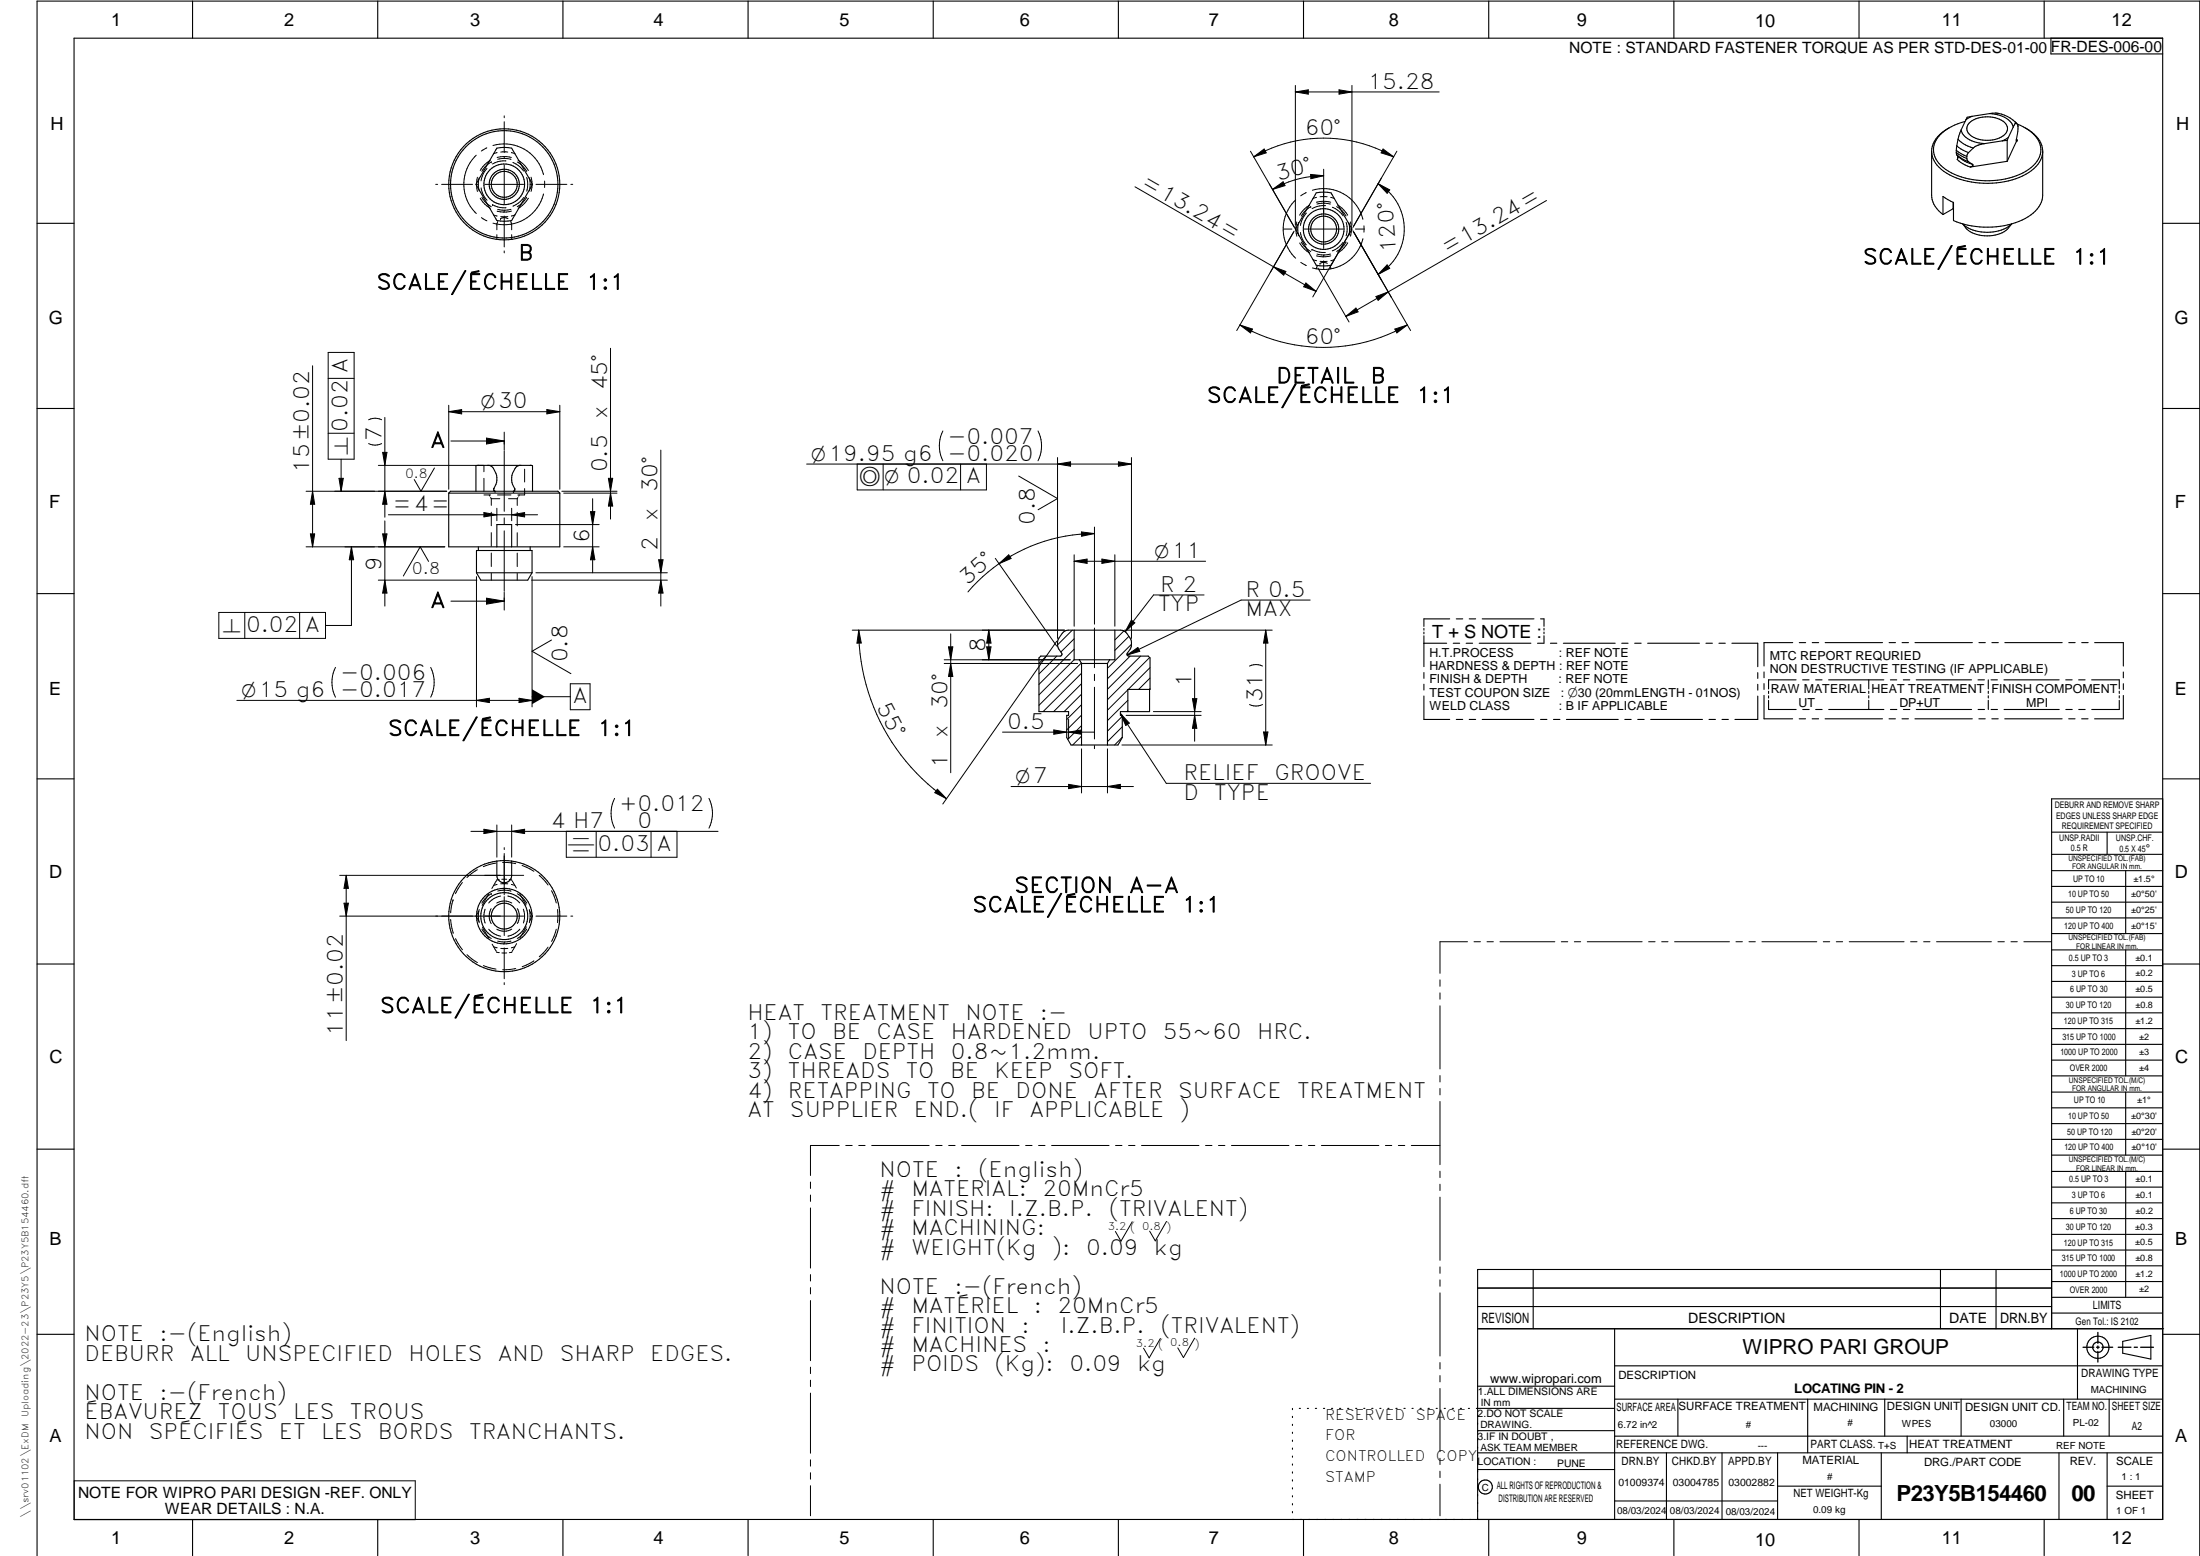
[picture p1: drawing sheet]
<svg xmlns="http://www.w3.org/2000/svg" width="594mm" height="420mm" viewBox="0 0 594 420" stroke-linecap="round" stroke-linejoin="round" font-family="sans-serif">
<g fill="none" stroke="#000" stroke-width=".3">
<path d="M20 10.3h564v400h-564zM52 .3v10M102 .3v10M152 .3v10M202 .3v10M252 .3v10M302 .3v10M352 .3v10M402 .3v10M452 .3v10M502 .3v10M552 .3v10"/>
<path d="M553.8 10.3v4.3h30.2M526.3 34.5l-.3 .2M528.4 39.4l1.1 .8 2.1 1M528.4 39.4l-.1 1.2M528.7 37.6l1.5 1.2 2.7 1.2M528.7 37.6l-.3 1.8M529.6 35.1l-.9 2.5M529.6 35.1a5.9 5.9 0 0 0 5.6 3.6l.7 .1M530.6 32.8a12.6 12.6 0 0 0-8.6 6l-.4 2.1M530.9 32.4l-1.3 2.7M531.8 33.2a7.7 7.7 0 0 1 9.8 .2 2.31 2.31 0 0 1-1.2 3.6 8 8 0 0 1-8.6-.8 2.05 2.05 0 0 1 0-3zM532.5 31.4l-1.6 1"/>
<path d="M532.5 31.4l-1.3 .3-.3 .7M532.9 40l-1.3 1.2M535.9 38.8l-1.8 .4-1.2 .8M537.3 30.7a6.8 6.8 0 0 1 6.2 3.2l.1 .4M537.3 30.7l-4.8 .7M539.7 30.6l-2.4 .1M539.7 30.6h.1M539.7 30.6l2.4 .9 2 1.4 .4 .4-.4 .2-.5 .8M540.7 38l-4.8 .8M542 37.9v5.7M542 37.9l-1.3 .1M542.3 37.1l-1.6 .9"/>
<path d="M542.3 37.1l-.3 .8M543.6 34.3l-1.3 2.8M544.2 32.9l.6 .7 .1 .5-.4 3.5M544.5 37.9h.1M544.5 37.6v.2M544.5 37.6l.2 .2M544.5 37.6h.1M544.5 38h.1M544.6 38h.1M544.6 37.9h.1M544.7 37.8h.1M544.7 37.8l-2.7 5.8"/>
<path d="M544.7 33.5a9 9 0 0 1 6.4 6.3 6.7 6.7 0 0 1-4.1 6.4 22.3 22.3 0 0 1-21.6-.4 5.9 5.9 0 0 1-2.6-7.9l1.3-1.7 1.3-1.1M546.9 34.5a8.2 8.2 0 0 1 4.7 6.1v12.1a8.2 8.2 0 0 1-5.5 6.7l-2.8 1.1M134.2 40a9.6 9.6 0 0 1 4 0l5.6 9.8-5.6 9.7a9.6 9.6 0 0 1-4 0l-5.7-9.7zM355.4 52.1l2-.2 2 .2 5.7 9.7-5.7 9.8-2 .2-2-.2-5.6-9.8zM521.6 40.9a7.6 7.6 0 0 0 4.9 6.3 23.3 23.3 0 0 0 21.3-.6 7.5 7.5 0 0 0 3.8-5.4M521.6 40.9v11.8a6.6 6.6 0 0 0 3.1 5.2M524.7 57.9v-4.9l2.8 1.7v4.9a24.2 24.2 0 0 0 15.8 .9M527.4 54.6v1.8M527.4 56.4l-2.7 1.5M527.5 56.3l-.1 .1M528.3 40.6v.6M528.3 41.2l.1 .6 .5 .4 2.7 1.5"/>
<path d="M528.3 40.6l1.2 .9 1.6 .7M528.3 41.2l1.2 .9 1.6 .7M528.5 41.9l2 1.6 2.1 .9M528.7 42.1h.1M528.7 42.5h.1M528.7 42.2l-.1 .8a6.3 6.3 0 0 0 3.4 2.1M531.1 42.8l.5 .9M531.1 42.2v.6M531.6 43.7l1 .7M531.6 41.2l-.5 1M532.6 44.4l.1 .4-.7 .3M542 43.6l-10 1.5"/>
<path d="M10 60.3h10M530 60.5a10.7 10.7 0 0 0 13.2 0M543.2 60.5a8.2 8.2 0 0 1-9.4 2.8l-2.2-1-1.6-1.8M584 60.3h10M10 110.3h10M584 110.3h10M121.2 133.2h30M121.2 133.2l.5-.5h29l.5 .5M121.2 133.2v14.5h30v-14.5M128.5 132.7v-6.9l.4-.1 14.9 .1v6.9M132.1 125.7a3.6 3.6 0 0 1 2.1 3.9l-.3 1.2-.6 1.2 .1 .4M133.4 131.9l-.1 .1"/>
<path d="M133.4 132.4v.1M133.4 132.5l.2 .2M133.7 132.7h.1M138.7 132.7h.1M139 131.9v.1M139 132.3l-.3 .4M139 132.3h.1M140.3 125.7a3.7 3.7 0 0 0-2.1 4.5l.8 2.1M128.7 154.7h15M128.7 154.7v-6h15v6M128.7 154.7l1.1 2h12.7l1.2-2M129.2 147.7v1"/>
<path d="M134.2 147.7v-6.1h4v6.1M143.2 147.7v1M10 160.3h10M287.1 170.7l.6-.4 .8-.1h14.1l.8 .1a3.9 3.9 0 0 1 1.8 2 3.4 3.4 0 0 1-.8 4.1l-.1 .4 .3 .3 5.5 .1 .5 .5v8.5h-6v6h-2.1v1h.6v6l-1.2 2h-12.7l-1.1-2v-6h.5v-1h-8v-14.5l.4-.5 5.5-.1 .3-.3-.1-.4a3.6 3.6 0 0 1 .1-5.4zM290.1 170.2v8h10.9v-8M291.5 178.2l.6 1M292.1 179.2h7M292.1 179.2v22M299.1 179.2v22M299.6 178.2l-.5 1M384.5 169.7v.5M384.5 170.7v.5"/>
<path d="M384.5 171.7v8.3M384.5 173.7h6.1M391.5 167.1h-7v2M392.4 173.7h1.8M393.2 167.1h1.8M395.9 173.7h1.8M396.7 167.1h1.8M399.4 173.7h14M400.3 167.1h13.9M415.2 173.7h1.7M416 167.1h.9v2M416.9 169.7v.4"/>
<path d="M416.9 170.7v.4M416.9 171.7v2M418.7 173.7h1.7M422.2 173.7h14M437.9 173.7h1.7M441.4 173.7h1.8M444.9 173.7h14M460.7 173.7h1.7M464.2 173.7h1.7M467.7 173.7h7v6.3M484.1 173.5h-7.8v6.3M485.9 173.5h1.7"/>
<path d="M489.4 173.5h1.7M492.9 173.5h15.5M510.1 173.5h1.7M513.6 173.5h1.8M517.1 173.5h15.5M534.4 173.5h1.7M537.9 173.5h1.7M541.4 173.5h15.5M558.6 173.5h1.8M562.1 173.5h1.8M565.6 173.5h7.8v6.4M584 160.3h10"/>
<path d="M310.4 186.2v6h-5.8M384.5 181.6v1.6M384.5 184.8v1.5M384.5 187.9v6.4h7M393.2 194.3h1.8M396.7 194.3h1.8M400.3 194.3h13.9M416 194.3h1.7M419.5 194.3h1.7M423 194.3h14M438.8 194.3h1.7M442.2 194.3h1.8"/>
<path d="M445.7 194.3h14M461.5 194.3h1.7M465 194.3h1.7M474.7 181.6v1.6M474.7 184.8v1.6M474.7 188v6.3h-6.2M476.3 181.4v1.6M476.3 184.6v1.6M476.3 187.8v6.3h7.8M477.6 189.1v2.5h7.4M477.6 186.7v.6M477.6 187.9v.6"/>
<path d="M485 183.6h-7.4v2.4M485.9 194.1h1.7M486.8 183.6h1.7M486.8 191.6h1.7M489.3 194.1h1.8M490.3 183.6h1.7M490.3 191.6h1.7M492.8 194.1h15.5M493.8 183.6h14.9M493.8 191.6h14.9M504.6 183.6v2.4M504.6 186.6v.6"/>
<path d="M504.6 187.9v.6M504.6 189.1v2.5M510.1 194.1h1.7M510.5 183.6h1.7M510.5 191.6h1.7M513.6 194.1h1.7M514 183.6h1.7M514 191.6h1.7M517.1 194.1h15.5M517.5 183.6h14.9M517.5 191.6h14.9M534.1 183.6h1.8"/>
<path d="M534.2 191.6h1.7M534.4 194.1h1.7M536.9 183.6v2.4M536.9 186.6v.6M536.9 187.9v.6M536.9 189.1v2.5M537.6 183.6h1.8M537.7 191.6h1.7M537.9 194.1h1.7M541.1 183.6h14.9M541.2 191.6h14.9M541.4 194.1h15.4"/>
<path d="M557.8 183.6h1.8M557.8 191.6h1.8M558.6 194.1h1.7M561.3 183.6h1.7M561.3 191.6h1.8M562.1 194.1h1.8M564.8 183.6h7.5v2.4M572.3 186.6v.6M572.3 187.9v.6M572.3 189.1v2.5h-7.5M573.4 181.5v1.5M573.4 184.6v1.6"/>
<path d="M573.4 187.8v6.3h-7.8M10 210.3h10M584 215.7h-30v143.1M584 210.3h10M134.2 232.5v3.9a2 2 0 0 0 2 2 2 2 0 0 0 2-2v-3.9M138.2 232.5a15 15 0 0 1 10.6 23 15 15 0 0 1-25.3 0 15 15 0 0 1 10.7-23M138.2 232.5l-2-.1-2 .1M554 230.7h30M554 224.7h30M554 235.1h30M554 239.4h30M569 224.7v6"/>
<path d="M574 235.1v17M554 243.6h30M554 247.9h30M554 252.1h30M554 256.5h30M574 256.5v34M10 260.3h10M554 260.8h30M554 265h30M554 269.3h30M554 273.5h30M554 277.7h30"/>
<path d="M584 260.3h10M554 282h30M554 286.3h30M554 290.5h30M554 294.9h30M554 299.1h30M574 294.9v17M10 310.3h10M554 303.4h30M554 307.7h30M554 311.9h30M554 316.3h30"/>
<path d="M574 316.3v34M584 310.3h10M554 320.5h30M554 324.8h30M554 329.1h30M554 333.3h30M554 337.5h30M399 358.8h185.3M399 352.8h155M399 347.8h155M414 342.8v16M436 358.8v51.5"/>
<path d="M524 342.8v16M539 342.8v16M554 342.8h-155v67.5M554 341.8h30M554 346.1h30M554 350.3h30M554 354.6h30M561 358.8v19M10 360.3h10M399 374.3h37M436 368.8h148M436 377.8h148"/>
<path d="M453.1 377.8v10M488.1 377.8v14.5M508.9 377.8v10M529.6 377.8v10M557.3 377.8v10M569.5 377.8v10M573.2 362.2l7.6-1.6v6.4l-7.6-1.6zM584 360.3h10M349 380.3v.3M349 382.4v.4M349 384.6v.3M349 386.7v.4"/>
<path d="M349 388.9v.3M349 391v.4M349 393.2v.3M349 395.3v.3M349 397.4v.4M349 399.6v.3M350.9 380.3h.3M353 380.3h.3M355.2 380.3h.3M357.4 380.3h.3M359.6 380.3h.3M361.7 380.3h.3"/>
<path d="M363.9 380.3h.3M366.1 380.3h.3M368.3 380.3h.3M370.4 380.3h.3M372.6 380.3h.3M374.8 380.3h.3M376.9 380.3h.4M379.1 380.3h.3M381.3 380.3h.3M383.4 380.3h.4M385.6 380.3h.4M387.8 380.3h.3"/>
<path d="M390 380.3h.3M392.1 380.3h.4M394.3 380.3h.4M396.5 380.3h.3M399 396.8h37M399 392.3h185M399 386.3h37M436 387.8h148M436 380.3h-37.3M450 392.3v18M465 392.3v18M480 392.3v18"/>
<path d="M508 392.3v18M515 387.8v4.5M556 392.3v18M569 392.3v18M52 410.3v9.8M102 410.3v9.8M152 410.3v9.8M202 410.3v9.8M252 410.3v9.8M302 410.3v9.8M349 401.7v.4M349 403.9v.3"/>
<path d="M349 406v.4M349 408.2v.3M352 410.3v9.8M402 410.3v9.8M436 405.3h44M452 410.3v9.8M480 401.3h28M502 410.3v9.8M552 410.3v9.8M569 401.3h15M10 420.1v-419.8h584v419.8"/>
<circle cx="136.2" cy="49.8" r="5.5"/>
<circle cx="136.2" cy="49.8" r="14.5"/>
<circle cx="136.2" cy="49.8" r="4.1"/>
<circle cx="136.2" cy="49.8" r="15"/>
<circle cx="136.2" cy="49.8" r="3.5"/>
<circle cx="357.4" cy="61.8" r="4.1"/>
<circle cx="357.4" cy="61.8" r="3.5"/>
<circle cx="357.4" cy="61.8" r="5.5"/>
<circle cx="136.2" cy="247.4" r="6.4"/>
<circle cx="136.2" cy="247.4" r="3.5"/>
<circle cx="136.2" cy="247.4" r="7.5"/>
<circle cx="566.5" cy="363.8" r="1.4"/>
<circle cx="566.5" cy="363.8" r="3"/>
<circle cx="401.1" cy="401.5" r="1.91"/>
</g>
<g fill="none" stroke="#000" stroke-width=".27">
<path d="M131.5 39.9l-1.5 .9M133.1 39.3a10.9 10.9 0 0 1 13.7 7.9M136.2 31.3v.5M136.2 32.9v8.3M349.8 24.8l3.5-.5v1.1zM349.8 23.1v37.7M349.8 24.8h38.8M361.6 24.3l3.5 .5-3.5 .6zM365.1 23.1v37.7M117.7 49.8h.5M119.2 49.8h8.4M128.6 41.9a10.9 10.9 0 0 0 0 15.8"/>
<path d="M128.7 49.8h.5M128.9 47.9l-.2 2.3 .2 1.5M129.4 48l-.2 2.2 .2 1.4M129.7 53.5l1.2 1.6 1.5 1.2M129.9 50.7l.6 1.9 1 1.5M130 58.8l1.5 .8M130.1 53.3l1.3 1.6 1.3 .9M130.9 49.8h10.5M131.5 45.5l-1 1.4-.6 1.9M132.4 43.3l-1.5 1.1-1.2 1.6M132.7 43.7h.1M132.7 43.7l-1.3 .9-1.3 1.7"/>
<path d="M133 55.3h.1M133 55.3l2.1 .7 1.5 .1M133.3 58.1l1 .2M134.2 41.2l-.9 .3M134.4 56.5l1.9 .3 1.7-.3M134.4 43l1.9-.2 1.7 .2M134.4 59.8l-.2 .6v1.7M135.2 59h.1M135.2 58.5h1.9M136.2 42.3v.5M136.2 44.5v10.5M136.2 56.8v.5"/>
<path d="M136.2 58.3v8.4M136.6 43.5h-1.5l-2.1 .8M137.1 41.1h-1.9M137.2 59l-1.3-.2-.7 .2M137.9 59.8a3.2 3.2 0 0 1 .3 2.3M138.1 41.2l.9 .3M138.1 42.5l-2.1-.2-1.8 .2M138.1 57l-2.1 .3-1.7-.3M138.5 43.9l1.4 .8 1.5 1.5M139 58.1l-.9 .2M139.7 43.8l1.5 1.1 1 1.4M139.9 43.3l1.8 1.4 1 1.3"/>
<path d="M141.4 53.3l-1.5 1.6-1.4 .8M142.2 47.9l.3 1.9-.3 1.8M142.2 53.3l-1 1.4-1.5 1.1M142.7 53.5l-1 1.4-1.8 1.4M142.9 48l.3 1.8M143.2 49.8h.5M143.2 49.8l-.3 1.8M143.4 47.8l.3 2M143.7 49.8l-.3 1.9M144.7 49.8h8.4M146.8 52.4a10.9 10.9 0 0 1-13.7 7.9M147.1 48.9v1.7"/>
<path d="M154.2 49.8h.5M306.5 50.4l48.9 28.3M337.7 40.8l12 20.9M338.5 42.4l2.9-2.2 .5 1.1zM343.6 51.2l2.9-2.1 .5 1zM349.9 54a10.8 10.8 0 0 0 0 15.7M350.2 59.9l-.3 2.4 .3 1.5M352.7 52l-1.5 .9M352.8 57.5l-1 1.5-.6 1.9M353.7 55.4l-1.5 1.1-1.3 1.6M353.9 47.1l3.5 .4-3.4 .8zM353.9 55.8h.1"/>
<path d="M353.9 55.8l-1.2 .9-1.3 1.7M354.4 51.4a10.9 10.9 0 0 1 13.6 7.8M355.5 53.3l-.9 .3M355.5 54.6l1.7-.2 2.1 .2M356.5 53.1h1.9M357.4 47.5a27.5 27.5 0 0 0-13.8 3.7M357.4 45.7v21.4M357.9 55.5l-1.6 .1-2 .7M359.2 55.1l-1.6-.2-2 .2M359.3 53.3l1 .3M359.8 56l1.4 .8 1.5 1.5M360.9 55.8l1.6 1.2 1 1.3"/>
<path d="M361.2 55.4l1.2 .8 1.5 1.9M364.7 59.9l.2 1.9M372.1 49.6a14.1 14.1 0 0 1 0 24.5M372.1 49.6l3.2 1.7-.7 .9zM373 48.1l-7.7 13.3M373.5 40.2l2.8 2.2-3.4-1.1zM376.3 42.4a37.8 37.8 0 0 0-37.8 0M377.2 40.8l-11.7 20.3M417.6 54.1l-54.2 31.3M134.2 63.4v1.2M136.2 67.8v.5M138.2 63.4v1.2"/>
<path d="M343.9 72.1l3.3 1.2-.6 1zM346.5 61.8h2.4M349.5 62.4l-15.5 26.9M349.9 61.8h.5M350.7 60.1l-.3 2.1 .3 1.5M351 65.6l1.2 1.6 1.5 1.1M351.2 62.8l.6 1.9 1 1.4M351.3 70.8l1.5 .9M351.4 65.4l1.3 1.6 1.2 .9M352.2 61.8h10.5M352.6 76.4l2.8 2.3-3.4-1.3zM354.3 67.4l2 .7 1.6 .1"/>
<path d="M354.3 67.4h.1M354.6 70.1l.9 .3M355.6 68.6l2 .3 1.6-.3M355.7 71.9l-.2 .7M355.9 72.4l8.4 14.6M356.4 71.1h.1M356.5 70.6h1.9M357.4 68.9v.5M357.4 70.4v2.4M358.4 71.1l-1.2-.2-.8 .2M359.2 71.9l.2 .7M359.4 69.1l-2.2 .2-1.7-.2"/>
<path d="M360.3 70.1l-.9 .3M362.7 65.4l-1.5 1.6-1.4 .7M363.5 65.3l-1 1.4-1.6 1.2M363.5 60l.3 1.8-.3 1.9M363.9 65.6l-1 1.3-1.7 1.4M364.2 60l.2 1.8M364.4 61.8l-.2 1.8M364.4 61.8h.5M364.5 62.8l-10 17.4M364.9 61.8l-.2 2M365.3 62.3l15.6 27M366 61.8h2.4"/>
<path d="M368 64.5a10.9 10.9 0 0 1-13.6 7.8M368.3 61l.1 .8M368.4 61.8l-.1 .9M374.6 71.5l.7 1-3.2 1.6zM84.4 98.8v48.9M88.6 95.2h7v28.8h-7zM164.9 94v46.2M334.8 87.8l3.4 1.1-.5 1zM363.4 85.4l2.8-2.2 .5 1zM371.6 80.1l3.3-1.3-2.8 2.3zM376.7 88.9l3.3-1.1-2.8 2.1zM380 87.8a45.2 45.2 0 0 1-45.2 0"/>
<path d="M88.6 117h7M88.6 102.2h7M103.1 119.8l-1.8 .4-1.8-.4M103.1 113.3l-1.8-.4-1.8 .4M103.9 112.7v27M121.2 111.2h30M121.2 109.4v22.7M121.2 111.2l3.5-.6v1.2zM121.8 119.1h14.4M131.4 118.3l4.8 .8-4.8 .8zM136.2 116.7v4.8M147.7 110.6l3.5 .6-3.5 .6z"/>
<path d="M151.2 109.4v22.7M254.6 116.4a9 9 0 0 0 0 8M280.3 116.4a9 9 0 0 1 0 8M82.6 132.7h38M84.4 132.7l.6 3.5h-1.2zM91.5 129.2h1.2l-.6 3.5zM92.1 124v8.7M102.2 125.7h28.4M103.3 122.2h1.2l-.6 3.5zM103.9 132.7l.6 3.5h-1.2zM104.9 139h40.3M117.3 126.4l-3.6 6.3-1.8-3.2"/>
<path d="M130.7 125.7v1.7M130.7 129.2v3.4M130.7 133.6h1.8M130.7 138.4l3.5 .6-3.5 .6zM132.1 133.6l.2 .4M132.5 134.3l.2 .4M132.7 134.7v1.8M132.7 138.3v3.7M132.7 134.7h2.3M134.2 137.2v3.4M134.3 133.6h3.7M136.2 121.7v16.4"/>
<path d="M136.2 139.8v1.8M137.3 134.7h2.4M138.2 137.2v3.4M138.2 139l3.5-.6v1.2zM139.7 134.7v1.8M139.7 138.3v3.7M139.8 134.3l-.1 .4M140.2 133.6l-.1 .4M141.7 131.9v1.7h-1.9M141.7 126.7v3.5M151.7 132.7h14.9M152.2 133.2h14.4"/>
<path d="M159.4 138.2h1.2l-.6 3.4zM160 134.7v20M164.3 129.2h1.2l-.6 3.5zM164.9 133.2l.6 3.5h-1.2zM178.4 121.5v42.2M217.8 125.3h87.7M231.5 125.3v7h34.9v-7M238.5 125.3v7M259.4 125.3v7M275.1 128.5l10.5 6.1-5.3 3M285.6 123.5v48.9M285.6 125.3l3.5-.6v1.2z"/>
<path d="M302 124.7l3.5 .6-3.5 .6zM305.5 123.5v48.9M82.6 147.7h37.5M83.8 144.2h1.2l-.6 3.5zM94.9 147.7l.6 3.5h-1.2zM94.9 147.7v21.2h-7M102.2 156.7h26.6M103.3 144.2h1.2l-.6 3.5zM103.9 156.7l.6 3.4h-1.2zM103.9 140.7v23M115.7 151.6l-2.2-3.9-4.6 7.8M128.7 155.7v35.2"/>
<path d="M132.7 143.8v3.7M132.7 149.3v3.7M132.7 154.8v1.9M136.2 143.3v16.4M136.2 159.9v4.8M139.2 141.6h22.6M139.7 143.8v3.7M139.7 149.4v3.6M139.7 154.8v1.9M143.6 156.7h36.6M143.7 155.7v35.2M144.7 154.7h35.5"/>
<path d="M152.2 147.7h9.6M160 147.7l.6 3.5h-1.2zM177.9 151.2h1.1l-.6 3.5zM178.4 156.7l.6 3.4h-1.1zM268.8 150.8l16.5 23.7M269.8 152.2l-4.5 3.5-3.9 4.1M269.8 152.2l2.6-2.4 .6 1zM290.1 149.8v19.3M290.1 151.6l3.5-.6v1.1zM290.1 151.6h35.5M292 143.6l3.5 .5-3.4 .7zM295.5 144.1a44.9 44.9 0 0 0-25.7 8.1"/>
<path d="M295.5 142.3v26.2M297.6 151l3.4 .6-3.4 .5zM301 149.8v19.3M59.1 165.4h28.8v7h-28.8zM66.1 165.4v7M80.9 165.4v7M121.8 162.3h14.4M131.4 161.5l4.8 .8-4.8 .8zM148.9 172.8l-5.2 3.1 10.5 6M230.1 170.2h57.3M231.9 170.2l.7 3.4-1.2 .1zM231.9 170.2a55.5 55.5 0 0 0 23.7 45.5"/>
<path d="M255 178.2h34M255 179.2h36M256.1 174.7h1.2l-.6 3.5zM256.7 171.2v37.5M256.7 179.2l.6 3.5h-1.2zM266.4 174.7h1.2l-.6 3.5zM267 170.2v8M267 170.2l.6 3.5h-1.2zM282.5 177.2l-1.9 2M285.3 173.2l-30.7 43.9M285.4 177.2l-4.8 4.8M289.6 170.2l-4 3.9"/>
<path d="M290.1 172.5l-3.6 3.6M290.1 175.3l-9.5 9.5M290.1 178.1l-9.5 9.5M292 179l-11.4 11.5M295.5 169.6v10.7M303.5 170.4l-2.5 2.4M303.7 170.2h39.8M304.4 176.9l2.9-2.1 .5 1.1zM304.8 171.8l-3.8 3.8M305.2 177.2l-6.1 6.1M305.5 167.4l.9 .8-2.6 2.4zM305.5 174l-6.4 6.4"/>
<path d="M308 177.2l-8.9 8.9M310.4 177.5l-11.3 11.4M325.1 160.7h-13.6l-7.7 9.9M340.9 179.9l-1.7-.4-1.8 .4M341.8 170.2l.6 3.5h-1.2zM341.8 170.2v31M353.8 162h-18.7l-30.7 14.9M64 189.1h79.7M90.6 180.2a9 9 0 0 0 0 8.1M116.3 180.2a9.1 9.1 0 0 1 0 8.1M128.7 189.1l3.5-.5v1.1zM140.2 188.6l3.5 .5-3.5 .6z"/>
<path d="M143.7 188.1h10.3M154 184.6h5.3v7h-5.3zM270.7 197.7h24.8M284.6 197.1l3.5 .6-3.5 .6zM288.6 194.2v5.3M288.6 197.7l3.5-.6v1.2zM292.1 198.8l-2.4 2.4M292.1 190.3l-4 4M292.1 193.1l-4 4M292.1 187.5l-4.7 4.7M292.1 195.9l-3.8 3.7M292.1 184.6l-7.6 7.6"/>
<path d="M292.1 181.8l-10.4 10.4M295.5 182.1v1.7M295.5 185.6v13.9M302.5 192.7l12.4 18.8h55.2M302.5 192.7l2.5 2.6-1 .6zM303.1 193.4l-4 4M303.1 196.3l-4 4M303.1 199.1l-2.1 2.1M304.1 193.2h20.3M304.6 186.3l-5.5 5.5M304.6 189.1l-5.5 5.5M304.6 191.9l-.3 .3"/>
<path d="M310.6 185.9l-.3 .3M310.6 183.1l-3.1 3.1M310.6 180.3l-5.9 5.9M311.5 192.2h12.9M322 188.7h1.2l-.6 3.5zM322.6 193.2l.6 3.5h-1.2zM322.6 180.4v19.8M337.4 190.2l1.8 .4 1.7-.4M341.2 197.7h1.2l-.6 3.5zM166 215.6a9 9 0 0 0 0 8M191.4 215.6a9 9 0 0 1 0 8M253.1 213.1l2.5 2.6-3.2-1.7z"/>
<path d="M273 212.4h33.1M288.6 211.8l3.5 .6-3.5 .6zM292.1 202.2v11.9M295.5 201.3v.9M299.1 212.4l3.4-.6v1.2zM299.1 202.2v11.9M303 201.2h40.5M93.5 236.4v44.6M93.5 236.4l.6 3.5h-1.2zM124.9 238.3l-1.9 3M127.2 224.5h66.7M128.9 234.8l-2.8 2.2"/>
<path d="M130.7 223.9l3.5 .6-3.5 .6zM133.8 238.3l-1 1.6M133.9 233.1l-3.4 .9M134 237.9l-.1 .3M134.2 222.8v8.7M134.2 238.8l-.9 .3M134.8 237.5l-.7 .2M135.2 238.7h1.9M135.5 237.4h1.3M135.7 232.9l3.5 .3M136.2 228.9v.5M136.2 230.5v11.1"/>
<path d="M137.5 237.5l.7 .2M138.1 238.8l.9 .3M138.2 224.5l3.5-.6v1.2zM138.2 222.8v8.7M138.3 237.9l.2 .2M138.6 238.3l.8 1.5M141 233.7l3.2 1.6M141.4 236.4h-49.7M145.6 236.4l2.4 2.6M152.9 224.5v7h29.9v-7M161 224.5v7M175.8 224.5v7"/>
<path d="M92.9 243.9h1.2l-.6 3.5zM121.7 248.3l.6 3.5M122.3 243h.1M122.3 243l-.6 3.5M122.4 251.8h.1M123 253.4l1.9 3.1M126.1 257.8l2.8 2.1M129.3 246l-.8 1.4 .9 1.5M129.4 245.6l-.2 2.2 .2 1.4M130.1 250.9l1.3 1.6 1.3 .9M130.3 250.4l1.7 3M131 245.5l-.3 2.2 .3 1.6"/>
<path d="M131.9 241.5l-1.7 3M132 250.9l1.4 1.2 1.8 .7M132.6 245.4a4.1 4.1 0 0 0 0 4M132.7 241.3h.1M132.7 241.3l-1.3 .9-1.3 1.7M132.9 255l.9 1.5M133.3 255.7l1 .2M133.9 256.6l.1 .3M134.1 257l.7 .2M134.1 243.8a4 4 0 0 1 4.1 0M134.4 254.1l1.9 .3 1.7-.3M134.4 240.6l1.9-.2 1.7 .2"/>
<path d="M135.2 242l-1.8 .6-1.4 1.2M135.2 256.1h1.9M136.2 242.1v10.5M136.2 254.4v.5M136.2 255.9v8.4M136.8 257.3h-1.3M137.1 242l2.1 .8 1.1 1M138.2 250.9a3.9 3.9 0 0 1-4.1 0M138.3 257l-.8 .2M138.5 256.6l-.2 .2M139 255.7l-.9 .2M139.5 254.8l-.9 1.6"/>
<path d="M139.7 245.3a4 4 0 0 1 0 4.1M139.7 241.3l1.5 1.2 1 1.4M140.3 241.3l1.8 3M140.4 250.9l-1.2 1-2.1 .9M141.3 245.5l.4 1.9-.4 1.8M141.4 247.4h-49.7M142.1 250.3l-1.7 3M142.2 250.9l-1 1.3-1.5 1.2M142.9 245.6l.1 .3M143 245.9l.8 1.5-.8 1.3M143 245.9l.2 1.5M143.2 247.4h.5"/>
<path d="M143.2 247.4l-.3 1.8M144.2 259.5l-3.2 1.5M144.7 247.4h8.4M148 255.8l-2.4 2.6M148.9 240.5l1.3 3.3M150.2 250.9l-1.3 3.3M150.6 245.6v3.5M154.2 247.4h.5M396.3 254.3h-7.5v8.5M398 254.3h1.8M401.5 254.3h1.8M405 254.3h14.9"/>
<path d="M421.6 254.3h1.7M425.1 254.3h1.7M428.6 254.3h14.8M445.2 254.3h1.7M448.7 254.3h1.7M452.2 254.3h14.8M468.8 254.3h1.7M472.3 254.3h1.7M475.8 254.3h14.8M492.4 254.3h1.7M495.9 254.3h1.7M499.4 254.3h14.8"/>
<path d="M515.9 254.3h1.8M519.4 254.3h1.8M522.9 254.3h14.9M539.5 254.3h1.7M543 254.3h1.7M546.5 254.3h7.4M130.5 260.7l3.4 1M136.2 265.3v.6M139.3 261.5l-3.6 .4M388.8 264.6v1.7M388.8 268.1v1.7M388.8 271.6v17"/>
<path d="M388.8 290.4v1.8M388.8 293.9v1.8M388.8 297.4v17.1M218.9 319.2v1.7M226.6 309.3h-7.7v8.1M228.4 309.3h1.7M231.9 309.3h1.7M235.4 309.3h15.5M252.7 309.3h1.7M256.2 309.3h1.7M259.7 309.3h15.5M277 309.3h1.7"/>
<path d="M280.5 309.3h1.7M284 309.3h15.5M301.2 309.3h1.8M304.8 309.3h1.7M308.2 309.3h15.6M325.5 309.3h1.8M329 309.3h1.8M332.5 309.3h15.6M349.8 309.3h1.8M353.3 309.3h1.7M356.8 309.3h15.5M374.1 309.3h1.7"/>
<path d="M377.6 309.3h1.7M381.1 309.3h7.7M388.8 316.3v1.7M388.8 319.8v1.7M218.9 322.7v1.7M218.9 326.2v16.2M305.7 329.9l-3 5.3-1.5-2.7M315 329.8l-3 5.3-1.6-2.7M388.8 323.3v17M218.9 344.2v1.7M218.9 347.7v1.7M218.9 351.2v16.2"/>
<path d="M388.8 342.1v1.7M388.8 345.6v1.7M388.8 349.1v17.1M218.9 369.2v1.7M218.9 372.7v1.7M218.9 376.2v16.2M313.3 361.4l-3 5.3-1.5-2.7M322.6 361.3l-3 5.3-1.6-2.6M388.8 367.9v1.8M388.8 371.4v1.7M388.8 374.9v17.1M20 399.9h92.1v10.5h-92.1z"/>
<path d="M218.9 394.2v1.7M218.9 397.7v1.7M388.8 393.8v1.7M388.8 397.3v1.7M218.9 401.2v8.1M388.8 400.8v8.5"/>
</g>
<path d="M566.5 359.8v2.9M562.5 363.8h2.9M566.1 363.8h.8M566.5 363.5v.7M566.5 364.9v2.9M567.6 363.8h2.9M572 363.8h3.4M576.3 363.8h.9M578.1 363.8h3.4" fill="none" stroke="#000" stroke-width=".36"/>
<g fill="#000">
<path d="M349.8 24.8l3.5-.5v1.1zM361.6 24.3l3.5 .5-3.5 .6zM338.5 42.4l2.9-2.2 .5 1.1zM343.6 51.2l2.9-2.1 .5 1zM353.9 47.1l3.5 .4-3.4 .8zM373.5 40.2l2.8 2.2-3.4-1.1zM372.1 49.6l3.2 1.7-.7 .9zM343.9 72.1l3.3 1.2-.6 1zM352.6 76.4l2.8 2.3-3.4-1.3zM374.6 71.5l.7 1-3.2 1.6zM334.8 87.8l3.4 1.1-.5 1zM363.4 85.4l2.8-2.2 .5 1z"/>
<path d="M371.6 80.1l3.3-1.3-2.8 2.3zM376.7 88.9l3.3-1.1-2.8 2.1zM121.2 111.2l3.5-.6v1.2zM131.4 118.3l4.8 .8-4.8 .8zM147.7 110.6l3.5 .6-3.5 .6zM84.4 132.7l.6 3.5h-1.2zM91.5 129.2h1.2l-.6 3.5zM103.3 122.2h1.2l-.6 3.5zM103.9 132.7l.6 3.5h-1.2zM130.7 138.4l3.5 .6-3.5 .6zM138.2 139l3.5-.6v1.2zM159.4 138.2h1.2l-.6 3.4z"/>
<path d="M164.9 133.2l.6 3.5h-1.2zM164.3 129.2h1.2l-.6 3.5zM285.6 125.3l3.5-.6v1.2zM302 124.7l3.5 .6-3.5 .6zM83.8 144.2h1.2l-.6 3.5zM94.9 147.7l.6 3.5h-1.2zM103.3 144.2h1.2l-.6 3.5zM160 147.7l.6 3.5h-1.2zM177.9 151.2h1.1l-.6 3.5zM269.8 152.2l2.6-2.4 .6 1zM292 143.6l3.5 .5-3.4 .7zM290.1 151.6l3.5-.6v1.1z"/>
<path d="M297.6 151l3.4 .6-3.4 .5zM103.9 156.7l.6 3.4h-1.2zM131.4 161.5l4.8 .8-4.8 .8zM178.4 156.7l.6 3.4h-1.1zM231.9 170.2l.7 3.4-1.2 .1zM256.1 174.7h1.2l-.6 3.5zM267 170.2l.6 3.5h-1.2zM266.4 174.7h1.2l-.6 3.5zM305.5 167.4l.9 .8-2.6 2.4zM304.4 176.9l2.9-2.1 .5 1.1zM341.8 170.2l.6 3.5h-1.2zM128.7 189.1l3.5-.5v1.1z"/>
<path d="M140.2 188.6l3.5 .5-3.5 .6zM143.7 186.1l3.5 2-3.5 2.1zM256.7 179.2l.6 3.5h-1.2zM284.6 197.1l3.5 .6-3.5 .6zM288.6 197.7l3.5-.6v1.2zM302.5 192.7l2.5 2.6-1 .6zM322.6 193.2l.6 3.5h-1.2zM322 188.7h1.2l-.6 3.5zM341.2 197.7h1.2l-.6 3.5zM253.1 213.1l2.5 2.6-3.2-1.7zM288.6 211.8l3.5 .6-3.5 .6zM299.1 212.4l3.4-.6v1.2z"/>
<path d="M93.5 236.4l.6 3.5h-1.2zM130.7 223.9l3.5 .6-3.5 .6zM138.2 224.5l3.5-.6v1.2zM92.9 243.9h1.2l-.6 3.5z"/>
</g>
<g font-size="6">
<text x="512.1" y="405.2">P23Y5B154460</text>
<text x="559.4" y="405.2">00</text>
</g>
<g font-size="5.7">
<text x="369.3" y="24">15.28</text>
<text x="352.4" y="36.4">60°</text>
<text x="308" y="50.3" transform="rotate(30 308 50.3)">=13.24=</text>
<text x="345.1" y="48.9" transform="rotate(-15 345.1 48.9)">30°</text>
<text x="140" y="70.3">B</text>
<text x="377" y="68.1" transform="rotate(-94 377 68.1)">120°</text>
<text x="390.7" y="68.7" transform="rotate(-30 390.7 68.7)">=13.24=</text>
<text x="503.1" y="71.4">SCALE/ÉCHELLE</text>
<text x="559.6" y="71.4">1:1</text>
<text x="101.7" y="78.1">SCALE/ÉCHELLE</text>
<text x="158.3" y="78.1">1:1</text>
<text x="352.4" y="92.9">60°</text>
<text x="164" y="105.4" transform="rotate(-90 164 105.4)">45°</text>
<text x="344.6" y="103.5">DETAIL</text>
<text x="370.1" y="103.5">B</text>
<text x="164" y="113.2" transform="rotate(-90 164 113.2)">x</text>
<text x="325.9" y="108.7">SCALE/ÉCHELLE</text>
<text x="382.5" y="108.7">1:1</text>
<text x="93.9" y="116.6" transform="rotate(-90 93.9 116.6)">0.02 A</text>
<text x="103.1" y="119.1" transform="rotate(-90 103.1 119.1)">7</text>
<text x="255.8" y="119.9">-0.007</text>
<text x="116.2" y="120.8">A</text>
<text x="83.5" y="127.7" transform="rotate(-90 83.5 127.7)">15±0.02</text>
<text x="164" y="127.6" transform="rotate(-90 164 127.6)">0.5</text>
<text x="177.6" y="132.9" transform="rotate(-90 177.6 132.9)">30°</text>
<text x="106.1" y="138.1">=4=</text>
<text x="177.6" y="140.7" transform="rotate(-90 177.6 140.7)">x</text>
<text x="279.5" y="141.8" transform="rotate(-90 279.5 141.8)">0.8</text>
<text x="159.2" y="146.6" transform="rotate(-90 159.2 146.6)">6</text>
<text x="177.6" y="148.8" transform="rotate(-90 177.6 148.8)">2</text>
<text x="103.1" y="154.1" transform="rotate(-90 103.1 154.1)">9</text>
<text x="261.3" y="158.2" transform="rotate(-42 261.3 158.2)">35°</text>
<text x="313.3" y="159.8">R 2</text>
<text x="336.4" y="161.2">R 0.5</text>
<text x="116.2" y="164.1">A</text>
<text x="312.7" y="165">TYP</text>
<text x="336.4" y="166.4">MAX</text>
<text x="66.4" y="170.6">0.02 A</text>
<text x="153.3" y="178.9" transform="rotate(-90 153.3 178.9)">0.8</text>
<text x="266.1" y="176.1" transform="rotate(-90 266.1 176.1)">8</text>
<text x="91.8" y="183.7">-0.006</text>
<text x="321.7" y="185.5" transform="rotate(-90 321.7 185.5)">1</text>
<text x="154.7" y="189.9">A</text>
<text x="236.6" y="190.9" transform="rotate(62 236.6 190.9)">55°</text>
<text x="255.9" y="191.5" transform="rotate(-90 255.9 191.5)">30°</text>
<text x="340.9" y="189.6" transform="rotate(-90 340.9 189.6)">31</text>
<text x="271.9" y="196.8">0.5</text>
<text x="104.8" y="198.6">SCALE/ÉCHELLE</text>
<text x="161.3" y="198.6">1:1</text>
<text x="255.9" y="199.3" transform="rotate(-90 255.9 199.3)">x</text>
<text x="255.9" y="207.4" transform="rotate(-90 255.9 207.4)">1</text>
<text x="319.5" y="210.7">RELIEF</text>
<text x="319.5" y="215.9">D</text>
<text x="327.9" y="215.9">TYPE</text>
<text x="344.2" y="210.7">GROOVE</text>
<text x="167.2" y="219.1">+0.012</text>
<text x="148.8" y="223.6">4 H7</text>
<text x="172.1" y="223.6">0</text>
<text x="161.3" y="229.7">0.03 A</text>
<text x="273.9" y="241">SECTION</text>
<text x="304.9" y="241">A-A</text>
<text x="262.6" y="246.3">SCALE/ÉCHELLE</text>
<text x="319.2" y="246.3">1:1</text>
<text x="102.6" y="273.5">SCALE/ÉCHELLE</text>
<text x="159.2" y="273.5">1:1</text>
<text x="201.8" y="275.4">HEAT</text>
<text x="221.6" y="275.4">TREATMENT</text>
<text x="260.7" y="275.4">NOTE</text>
<text x="280.8" y="275.4">:-</text>
<text x="92.6" y="279.8" transform="rotate(-90 92.6 279.8)">11±0.02</text>
<text x="201.8" y="280.7">1)</text>
<text x="212.8" y="280.7">TO</text>
<text x="224.7" y="280.7">BE</text>
<text x="236.7" y="280.7">CASE</text>
<text x="256.8" y="280.7">HARDENED</text>
<text x="293.7" y="280.7">UPTO</text>
<text x="314" y="280.7">55~60</text>
<text x="339.4" y="280.7">HRC.</text>
<text x="201.8" y="285.9">2)</text>
<text x="212.8" y="285.9">CASE</text>
<text x="232.9" y="285.9">DEPTH</text>
<text x="256.8" y="285.9">0.8~1.2mm.</text>
<text x="201.8" y="291.2">3)</text>
<text x="212.8" y="291.2">THREADS</text>
<text x="244.6" y="291.2">TO</text>
<text x="256.6" y="291.2">BE</text>
<text x="268.5" y="291.2">KEEP</text>
<text x="288.5" y="291.2">SOFT.</text>
<text x="201.8" y="296.4">4)</text>
<text x="212.8" y="296.4">RETAPPING</text>
<text x="250.3" y="296.4">TO</text>
<text x="262.3" y="296.4">BE</text>
<text x="274.3" y="296.4">DONE</text>
<text x="295.2" y="296.4">AFTER</text>
<text x="318.2" y="296.4">SURFACE</text>
<text x="350.2" y="296.4">TREATMENT</text>
<text x="201.8" y="301.7">AT</text>
<text x="213.3" y="301.7">SUPPLIER</text>
<text x="246.8" y="301.7">END.(</text>
<text x="268.4" y="301.7">IF</text>
<text x="278" y="301.7">APPLICABLE</text>
<text x="318.5" y="301.7">)</text>
<text x="237.5" y="317.8">NOTE</text>
<text x="257.7" y="317.8">:</text>
<text x="264.2" y="317.8">(English)</text>
<text x="237.5" y="323.1">#</text>
<text x="246.1" y="323.1">MATERIAL:</text>
<text x="281.5" y="323.1">20MnCr5</text>
<text x="237.5" y="328.3">#</text>
<text x="246.1" y="328.3">FINISH:</text>
<text x="272.5" y="328.3">I.Z.B.P.</text>
<text x="299.4" y="328.3">(TRIVALENT)</text>
<text x="237.5" y="333.6">#</text>
<text x="246.1" y="333.6">MACHINING:</text>
<text x="237.5" y="338.8">#</text>
<text x="246.1" y="338.8">WEIGHT(Kg</text>
<text x="284" y="338.8">):</text>
<text x="293.3" y="338.8">0.09</text>
<text x="311.6" y="338.8">kg</text>
<text x="237.5" y="349.3">NOTE</text>
<text x="257.7" y="349.3">:-(French)</text>
<text x="237.5" y="354.6">#</text>
<text x="237.5" y="359.8">#</text>
<text x="246.1" y="354.6">MATÉRIEL</text>
<text x="246.1" y="359.8">FINITION</text>
<text x="275.9" y="359.8">:</text>
<text x="279.2" y="354.6">:</text>
<text x="285.6" y="354.6">20MnCr5</text>
<text x="286.5" y="359.8">I.Z.B.P.</text>
<text x="313.4" y="359.8">(TRIVALENT)</text>
<text x="22.9" y="362.2">NOTE</text>
<text x="43" y="362.2">:-(English)</text>
<text x="237.5" y="365.1">#</text>
<text x="246.1" y="365.1">MACHINES</text>
<text x="281.6" y="365.1">:</text>
<text x="22.9" y="367.5">DEBURR</text>
<text x="51.3" y="367.5">ALL</text>
<text x="66.2" y="367.5">UNSPECIFIED</text>
<text x="110.3" y="367.5">HOLES</text>
<text x="134.5" y="367.5">AND</text>
<text x="151.2" y="367.5">SHARP</text>
<text x="175.6" y="367.5">EDGES.</text>
<text x="237.5" y="370.3">#</text>
<text x="246.1" y="370.3">POIDS</text>
<text x="268.6" y="370.3">(Kg):</text>
<text x="288.8" y="370.3">0.09</text>
<text x="307.1" y="370.3">kg</text>
<text x="22.9" y="378">NOTE</text>
<text x="43.1" y="378">:-(French)</text>
<text x="22.9" y="383.2">ÉBAVUREZ</text>
<text x="58.8" y="383.2">TOUS</text>
<text x="79.1" y="383.2">LES</text>
<text x="94.5" y="383.2">TROUS</text>
<text x="22.9" y="388.5">NON</text>
<text x="40.2" y="388.5">SPÉCIFIÉS</text>
<text x="75.3" y="388.5">ET</text>
<text x="86.7" y="388.5">LES</text>
<text x="102.1" y="388.5">BORDS</text>
<text x="126.7" y="388.5">TRANCHANTS.</text>
</g>
<text font-size="5.6" x="470.5" y="365.5">WIPRO PARI GROUP</text>
<g font-size="5.4">
<text x="129.9" y="110.3">O30</text>
<text x="93.9" y="122.9" transform="rotate(-90 93.9 122.9)">n</text>
<text x="219" y="124.4">O19.95 g6 -0.020</text>
<text x="232.1" y="130.6">a O 0.02 A</text>
<text x="311.7" y="150.7">O11</text>
<text x="60.2" y="170.6">n</text>
<text x="65.2" y="188.3">O15 g6 -0.017</text>
<text x="274.2" y="211.5">O7</text>
<text x="153.3" y="229.7">d</text>
</g>
<g font-size="4.9">
<text x="30" y="7">1</text>
<text x="76.7" y="7">2</text>
<text x="127" y="7">3</text>
<text x="176.5" y="7">4</text>
<text x="226.7" y="7">5</text>
<text x="275.4" y="7">6</text>
<text x="326.4" y="7">7</text>
<text x="375" y="7">8</text>
<text x="425.8" y="7">9</text>
<text x="473.9" y="7.4">10</text>
<text x="524.3" y="7">11</text>
<text x="570.2" y="7">12</text>
<text x="13.6" y="35.2">H</text>
<text x="587.6" y="35.2">H</text>
<text x="13.2" y="87.5">G</text>
<text x="587.2" y="87.5">G</text>
<text x="13.3" y="137.1">F</text>
<text x="587.3" y="137.1">F</text>
<text x="386.8" y="172.3">T + S NOTE :</text>
<text x="13.3" y="187.6">E</text>
<text x="587.3" y="187.6">E</text>
<text x="13.3" y="237">D</text>
<text x="587.3" y="237">D</text>
<text x="13.4" y="287.1">C</text>
<text x="587.4" y="287.1">C</text>
<text x="13.4" y="336.3">B</text>
<text x="587.4" y="336.3">B</text>
<text x="13.4" y="389.3">A</text>
<text x="587.4" y="389.3">A</text>
<text x="30" y="417">1</text>
<text x="76.7" y="417">2</text>
<text x="127" y="417">3</text>
<text x="176.5" y="417">4</text>
<text x="226.7" y="417">5</text>
<text x="275.4" y="417">6</text>
<text x="326.4" y="417">7</text>
<text x="375" y="417">8</text>
<text x="425.8" y="417">9</text>
<text x="473.9" y="417.4">10</text>
<text x="524.3" y="417">11</text>
<text x="570.2" y="417">12</text>
</g>
<text font-size="4.3" x="111.2" y="154.9">0.8</text>
<g font-size="4.2">
<text x="423.7" y="14.3">NOTE : STANDARD FASTENER TORQUE AS PER STD-DES-01-00</text>
<text x="553.8" y="14">FR-DES-006-00</text>
<text x="21.1" y="404.4">NOTE FOR WIPRO PARI DESIGN -REF. ONLY</text>
<text x="44.5" y="408.9">WEAR DETAILS : N.A.</text>
</g>
<g font-size="3.9">
<text x="357.8" y="383.4">RESERVED</text>
<text x="382.3" y="383.4">SPACE</text>
<text x="357.8" y="388.9">FOR</text>
<text x="357.8" y="394.5">CONTROLLED</text>
<text x="387.8" y="394.5">COPY</text>
<text x="357.8" y="400.1">STAMP</text>
</g>
<g font-size="3.8">
<text x="400.1" y="357.1">REVISION</text>
<text x="455.9" y="357.1">DESCRIPTION</text>
<text x="526.4" y="357.1">DATE</text>
<text x="540.1" y="357.1">DRN.BY</text>
</g>
<text font-size="3.6" x="484.5" y="376.2">LOCATING PIN - 2</text>
<text font-size="3.5" x="402.4" y="373.3">www.wipropari.com</text>
<g font-size="3.4">
<text x="109.4" y="129">0.8</text>
<text x="386" y="177.3">H.T.PROCESS</text>
<text x="421" y="177.3">: REF NOTE</text>
<text x="478" y="178.2">MTC REPORT REQURIED</text>
<text x="386" y="180.9">HARDNESS &amp; DEPTH : REF NOTE</text>
<text x="386" y="184.5">FINISH &amp; DEPTH</text>
<text x="420.9" y="184.5">: REF NOTE</text>
<text x="478" y="181.8">NON DESTRUCTIVE TESTING (IF APPLICABLE)</text>
<text x="386" y="188.1">TEST COUPON SIZE</text>
<text x="386" y="191.7">WELD CLASS</text>
<text x="420.9" y="191.7">: B IF APPLICABLE</text>
<text x="421.5" y="188.1">: O30 (20mmLENGTH - 01NOS)</text>
<text x="478.2" y="187.2">RAW MATERIAL HEAT TREATMENT FINISH COMPOMENT</text>
<text x="485.7" y="190.8">UT</text>
<text x="512.9" y="190.8">DP+UT</text>
<text x="547.2" y="190.8">MPI</text>
</g>
<g font-size="3.1">
<text x="565.2" y="353.5">LIMITS</text>
<text x="562" y="371.7">DRAWING TYPE</text>
<text x="437" y="372.3">DESCRIPTION</text>
<text x="436.5" y="380.9">SURFACE AREA</text>
<text x="453.3" y="380.9">SURFACE TREATMENT</text>
<text x="489.7" y="380.9">MACHINING</text>
<text x="509.5" y="380.9">DESIGN UNIT</text>
<text x="530.6" y="380.9">DESIGN UNIT CD.</text>
<text x="558" y="380.7">TEAM NO.</text>
<text x="570.3" y="380.7">SHEET SIZE</text>
<text x="575.6" y="386.1">A2</text>
<text x="436.4" y="391.1">REFERENCE DWG.</text>
<text x="437.9" y="395.5">DRN.BY</text>
<text x="451.5" y="395.5">CHKD.BY</text>
<text x="466.6" y="395.5">APPD.BY</text>
<text x="486.7" y="395.4">MATERIAL</text>
<text x="488.9" y="391">PART CLASS.</text>
<text x="515.6" y="391">HEAT TREATMENT</text>
<text x="519.6" y="395.9">DRG./PART CODE</text>
<text x="558.9" y="395.6">REV.</text>
<text x="571.4" y="395.6">SCALE</text>
<text x="484.3" y="404.3">NET WEIGHT-Kg</text>
<text x="571.4" y="404.7">SHEET</text>
</g>
<text font-size="3" x="579.5" y="230.1">°</text>
<g font-size="2.8">
<text x="299.1" y="332.1">3.2 ( 0.8 )</text>
<text x="560.5" y="357.7">Gen Tol.: IS 2102</text>
<text x="306.7" y="363.6">3.2 ( 0.8 )</text>
<text x="399.1" y="376.7">1.ALL DIMENSIONS ARE</text>
<text x="399" y="382.7">2.DO NOT SCALE</text>
<text x="399" y="388.7">3.IF IN DOUBT ,</text>
<text x="399" y="395.5">LOCATION :</text>
<text x="420.5" y="396">PUNE</text>
<text x="437" y="401.3">01009374</text>
<text x="451.7" y="401.2">03004785</text>
<text x="466.7" y="401.3">03002882</text>
<text x="404.2" y="402">ALL RIGHTS OF REPRODUCTION &amp;</text>
<text x="404.7" y="405.4">DISTRIBUTION ARE RESERVED</text>
</g>
<g font-size="2.7">
<text x="564.6" y="376.2">MACHINING</text>
<text x="399.9" y="379.7">IN mm</text>
<text x="399.8" y="385.7">DRAWING.</text>
<text x="436.9" y="385.5">6.72 in^2</text>
<text x="471.4" y="385.6">#</text>
<text x="498.9" y="385.1">#</text>
<text x="513.6" y="385.3">WPES</text>
<text x="537.3" y="385.2">03000</text>
<text x="559.7" y="385.2">PL-02</text>
<text x="399.8" y="391.8">ASK TEAM MEMBER</text>
<text x="474.7" y="391.2">---</text>
<text x="507.1" y="391.2">T+S</text>
<text x="555.2" y="391.2">REF NOTE</text>
<text x="493.4" y="399.6">#</text>
<text x="572.9" y="399.8">1 : 1</text>
<text x="400.1" y="402.5">C</text>
<text x="436.7" y="408.7">08/03/2024</text>
<text x="450.9" y="408.8">08/03/2024</text>
<text x="466" y="409">08/03/2024</text>
<text x="489.6" y="408.5">0.09 kg</text>
<text x="571.5" y="408.7">1 OF 1</text>
</g>
<g font-size="2.5">
<text x="559.2" y="229.9">0.5 R</text>
<text x="572.3" y="230.1">0.5 X 45</text>
<text x="559.4" y="323.5">3 UP TO 6</text>
<text x="558.9" y="327.8">6 UP TO 30</text>
<text x="557.8" y="332">30 UP TO 120</text>
</g>
<g font-size="2.4">
<text x="554.9" y="218.3">DEBURR AND REMOVE SHARP</text>
<text x="555.2" y="221.1">EDGES UNLESS SHARP EDGE</text>
<text x="556.1" y="227.2">UNSP.RADII</text>
<text x="556.8" y="223.8">REQUIREMENT SPECIFIED</text>
<text x="571.4" y="227">UNSP.CHF.</text>
<text x="559.8" y="238">UP TO 10</text>
<text x="576.1" y="238.1">±1.5°</text>
<text x="558.5" y="242.3">10 UP TO 50</text>
<text x="575.5" y="242.3">±0°50'</text>
<text x="557.4" y="250.8">120 UP TO 400</text>
<text x="557.9" y="246.5">50 UP TO 120</text>
<text x="575.5" y="250.8">±0°15'</text>
<text x="575.5" y="246.6">±0°25'</text>
<text x="558.7" y="259.4">0.5 UP TO 3</text>
<text x="559.5" y="263.7">3 UP TO 6</text>
<text x="576.6" y="259.4">±0.1</text>
<text x="576.6" y="263.7">±0.2</text>
<text x="559" y="268">6 UP TO 30</text>
<text x="576.6" y="268">±0.5</text>
<text x="557.9" y="272.2">30 UP TO 120</text>
<text x="576.6" y="272.2">±0.8</text>
<text x="556.9" y="280.7">315 UP TO 1000</text>
<text x="557.3" y="276.5">120 UP TO 315</text>
<text x="576.6" y="276.5">±1.2</text>
<text x="577.7" y="280.7">±2</text>
<text x="556.4" y="284.9">1000 UP TO 2000</text>
<text x="577.6" y="285">±3</text>
<text x="558.9" y="289.2">OVER 2000</text>
<text x="577.7" y="289.3">±4</text>
<text x="560" y="297.9">UP TO 10</text>
<text x="577.1" y="297.9">±1°</text>
<text x="558.5" y="302.1">10 UP TO 50</text>
<text x="575.5" y="302.2">±0°30'</text>
<text x="557.5" y="310.6">120 UP TO 400</text>
<text x="558.2" y="306.4">50 UP TO 120</text>
<text x="575.5" y="310.6">±0°10'</text>
<text x="575.5" y="306.4">±0°20'</text>
<text x="558.8" y="319.2">0.5 UP TO 3</text>
<text x="576.6" y="323.5">±0.1</text>
<text x="576.6" y="319.3">±0.1</text>
<text x="576.7" y="327.8">±0.2</text>
<text x="576.6" y="332">±0.3</text>
<text x="556.8" y="340.6">315 UP TO 1000</text>
<text x="557.3" y="336.3">120 UP TO 315</text>
<text x="576.6" y="336.3">±0.5</text>
<text x="576.6" y="340.6">±0.8</text>
<text x="556.2" y="344.8">1000 UP TO 2000</text>
<text x="576.6" y="344.8">±1.2</text>
<text x="558.9" y="349">OVER 2000</text>
<text x="577.7" y="349">±2</text>
<text x="7.7" y="382.7" transform="rotate(-90 7.7 382.7)">Uploading\2022-23\P23Y5\P23Y5B154460.dft</text>
<text x="7.7" y="409.9" transform="rotate(-90 7.7 409.9)">\\srv01102\ExDM</text>
</g>
<g font-size="2.1">
<text x="558.6" y="232.4">UNSPECIFIED TOL.(FAB)</text>
<text x="559.5" y="234.8">FOR ANGULAR IN mm.</text>
<text x="558.6" y="254">UNSPECIFIED TOL.(FAB)</text>
<text x="560.7" y="256.3">FOR LINEAR IN mm.</text>
<text x="558.7" y="292.4">UNSPECIFIED TOL.(M/C)</text>
<text x="559.6" y="294.7">FOR ANGULAR IN mm.</text>
<text x="558.7" y="313.8">UNSPECIFIED TOL.(M/C)</text>
<text x="560.6" y="316.2">FOR LINEAR IN mm.</text>
</g>
</svg>
